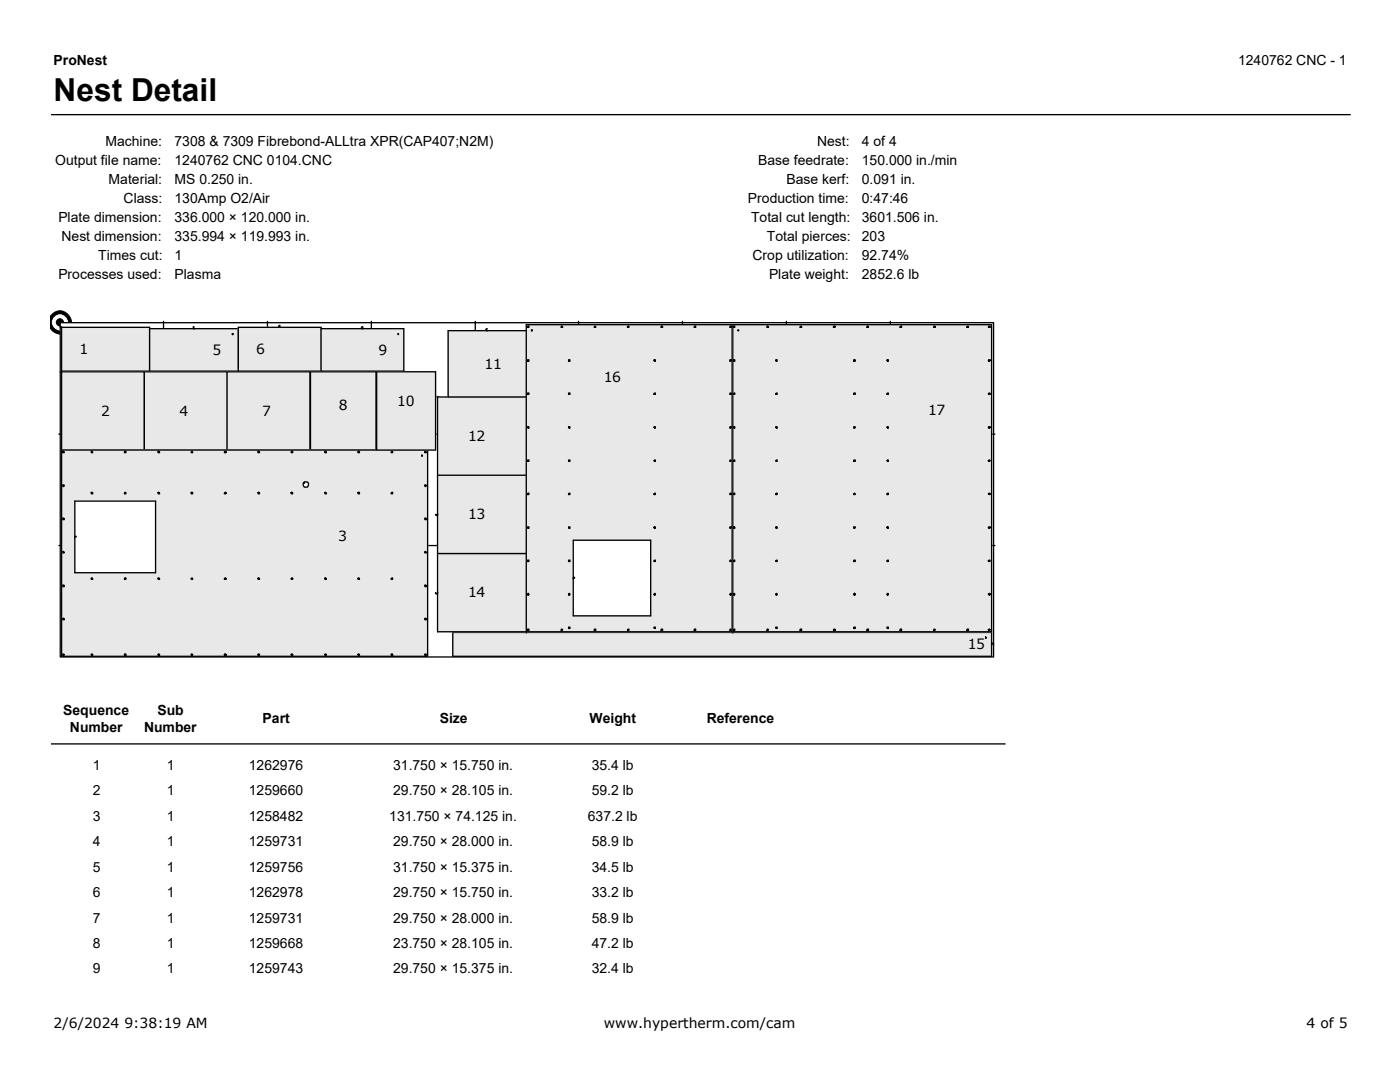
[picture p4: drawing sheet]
<svg xmlns="http://www.w3.org/2000/svg" width="279mm" height="216mm" viewBox="0 0 279 216" stroke-linecap="round" stroke-linejoin="round" font-family="sans-serif">
<path d="M10.2 22.9h259.4" fill="none" stroke="#000" stroke-width=".26"/>
<g fill="#000" stroke="#000" stroke-width=".2">
<path d="M10.4 62.7a2.28 2.28 0 0 1 3.2 0 2.28 2.28 0 0 1 0 3.2 2.28 2.28 0 0 1-3.2 0l-.3-.5v-2.2z" fill-rule="evenodd"/>
<circle cx="12" cy="64.3" r=".72"/>
</g>
<circle cx="12" cy="64.3" r="1.5" fill="#fff" stroke="#fff" stroke-width=".2"/>
<path d="M12 64.4h186.3v66.7h-186.3z" fill-rule="evenodd" fill="#fff" stroke="#000" stroke-width=".26"/>
<g fill="none" stroke="#000" stroke-width=".26">
<path d="M12 74.2h74.9v15.6h-74.6M12 65.3h17.9v8.8M12.3 65.2v65.8h73v-41.3M28.8 74.1v15.7M29.9 65.6h17.7M32.6 64.1v1.4M38.7 65.2h-.1v.4h.2v-.1M45.3 74.1v15.7M46.4 66.6h.1zM46.4 66.6l.1 .2zM46.4 66.6h.1M47.6 74.1v-8.8h16.5v8.8"/>
<path d="M53.4 64.1v1.2M55.9 64.9l-.3 .2v.2h.3v-.1M61.8 74.2v15.6M62 74.1v15.7M64.1 65.6h16.5v8.5h-68.3M72.4 65.2l-.3 .3 .2 .1 .2-.1M74.1 64.1v1.4M75 74.2v15.6M75.2 74.1v15.7M79.4 66.6l.1 .2zM79.4 66.6h.1M79.5 66.6h.1"/>
<path d="M87.2 79.2h17.8M87.3 79.1v47h110.6v-61.3h-51.7v61.5M94.9 64.1v1.9M97.2 65.6l-.2 .1 .1 .3 .1-.2M105 66h-15.6v13.2M105.3 65.3h.1M105.3 71.8h.3v.3h-.3zM105.3 72.1h.1M105.3 78.4h.3v.3h-.3zM105.3 78.7h.1M105.4 65.2l-.1 .1M105.4 65.1h.2v.2h-.3z"/>
<path d="M105.4 71.9v-.1l-.1 .3M105.4 78.6l-.1 .1M106.1 65.8l.1 .2zM106.1 66h.1M106.2 65.8l-.1 .2M112 65.1l.3 .2h-.3zM112 65.3h.1M112.2 65.2l-.2 .1M113.5 78.4h.2v.3h-.2zM113.5 78.7h.1M113.5 71.8h.2v.3h-.2zM113.5 72.1h.1"/>
<path d="M113.6 78.6l-.1 .1M113.6 71.9v-.1l-.1 .3M115.5 64.1v.7M118.6 65.3h.2M118.8 65.2l-.2 .1M118.8 65.1l.1 .2h-.3zM125.4 65.1h.1v.2h-.3zM125.4 65.3h.1M125.5 65.2h-.3l.2 .1M130.5 78.6l.3-.2v.3h-.3zM130.5 71.8h.3v.3zM130.7 78.6h-.2l.2 .1"/>
<path d="M130.7 78.7h.1M130.7 71.9v-.1l-.2 .1 .2 .2M130.7 72.1h.1M132 65.1l.2 .2h-.2zM132 65.3h.1M132.1 65.2l-.1 .1M136.2 64.1v.7M138.6 65.3h.1M138.7 65.2l-.1 .1M138.7 65.1h.1v.2h-.2zM145.7 65.1l.3 .2h-.3zM145.7 65.3h.1"/>
<path d="M145.7 71.8h.3l-.2 .3h-.1zM145.7 72.1h.1M145.7 78.4l.3 .3h-.3zM145.7 78.7h.1M145.8 65.2l-.1 .1M145.8 71.9l-.1-.1v.3M145.8 78.6l-.1 .1M146.4 71.8h.2v.3zM146.5 65.2h-.1l.1 .1M146.5 65.1h.1v.2h-.2zM146.5 65.3h.1M146.5 71.9v-.1l-.1 .1 .1 .2"/>
<path d="M146.5 72.1h.1M146.5 78.6h-.1l.1 .1M146.5 78.4h.1v.3h-.2zM146.5 78.7h.1M147.3 65.8v.2M147.3 65.8l.1 .2zM147.3 66h.1M153.1 65.1l.3 .2h-.3zM153.1 65.3h.1M153.2 65.2l-.1 .1M154.8 78.6l.3-.2v.3h-.3zM154.8 71.8h.3v.3z"/>
<path d="M155 78.6h-.2l.2 .1M155 78.7h.1M155 71.9v-.1l-.2 .1 .2 .2M155 72.1h.1M156.9 64.1v.7M159.7 65.3h.1M159.8 65.2l-.1 .1M159.8 65.1l.2 .2h-.3zM166.5 65.1l.2 .1-.1 .1h-.3zM166.5 65.3h.1M166.6 65.2l-.1 .1M170.4 71.8h.3v.3h-.3z"/>
<path d="M170.4 72.1h.1M170.4 78.4h.3v.3h-.3zM170.4 78.7h.1M170.5 71.9l-.1-.1v.3M170.5 78.6l-.1 .1M173.1 65.1l.2 .2h-.2zM173.1 65.3h.1M173.2 65.2l-.1 .1M177 71.8h.3v.3zM177.2 78.6h-.2l.2 .1M177.2 78.4h.1v.3h-.3zM177.2 78.7h.1"/>
<path d="M177.2 71.9v-.1l-.2 .1 .2 .2M177.2 72.1h.1M177.7 64.1v.7M179.7 65.3h.1M179.8 65.2l-.1 .1M179.8 65.1h.1v.2h-.2zM186.4 65.1l.3 .2h-.3zM186.4 65.3h.1M186.5 65.2l-.1 .1M193 65.2l.1-.1 .2 .2h-.3zM193 65.3h.1M193.1 65.2l-.1 .1"/>
<path d="M197.2 65.2l.3-.1 .1 .2zM197.2 71.9l.4-.1-.1 .3zM197.2 78.6l.3-.2 .1 .3zM197.4 65.3h.1M197.4 72.1h.1M197.4 78.7h.1M197.5 65.2l-.1 .1M197.5 71.9l-.1-.1v.3M197.5 78.6l-.1 .1M11.8 86.6h.4M12.6 96.8l.1 .1M12.6 96.8h.2l-.1 .3h-.1z"/>
<path d="M12.6 96.8h.1M12.6 90.2v-.1l.1 .1M12.6 90.1l.2 .2h-.2zM12.6 90.2h.1M14.9 100h16.1v14.3h-16.1zM18.2 98.3l.2 .1M18.2 98.3h.3v.2h-.3zM18.2 98.3v.1M18.2 90.2v-.1l.2 .1M18.2 90.2h.1M18.4 90.1l.1 .2h-.3zM24.8 90.2h.2"/>
<path d="M25 98.3l.1 .1h-.1M25 98.3h.1v.2h-.3zM25 98.3l-.2 .1M25 90.1l.1 .1zM25 90.1h.1v.2h-.3zM31.6 98.3l.1 .1M31.6 98.3l.2 .2h-.2zM31.6 98.3v.1M31.6 90.2v-.1l.1 .1M31.6 90.1l.2 .2h-.2zM31.6 90.2h.1M38.2 98.3l.1 .1"/>
<path d="M38.2 98.3h.2v.2h-.2zM38.2 98.3v.1M38.2 90.2l.1-.1v.1M38.2 90.2h.1M38.3 90.1l.1 .2h-.2zM44.8 90.2h.1M44.9 98.3l.2 .1M44.9 98.3l.3 .1-.1 .1h-.3zM44.9 98.3l-.1 .1M44.9 90.2v-.1l.2 .1M44.9 90.1l.3 .1-.1 .1h-.3zM51.5 98.3l.2 .1"/>
<path d="M51.5 98.3h.3v.2h-.3zM51.5 98.3v.1M51.5 90.2v-.1l.2 .1M51.5 90.1l.3 .2h-.3zM51.5 90.2h.1M58.1 98.3l.3 .1h-.1M58.1 98.3h.3v.2h-.3zM58.1 98.3v.1M58.1 90.2l.2-.1 .1 .1h-.1M58.1 90.2h.1M58.3 90.1h.1v.2h-.3zM60.6 96.3l.2 .1"/>
<path d="M60.6 96.3h.1M64.9 98.3l.1 .1M64.9 98.3l.2 .2h-.2zM64.9 98.3v.1M64.9 90.2v-.1l.1 .1M64.9 90.1l.2 .2h-.2zM64.9 90.2h.1M71.5 98.3l.1 .1M71.5 98.3h.2v.2h-.2zM71.5 98.3v.1M71.5 90.2v-.1l.1 .1M71.5 90.2h.1"/>
<path d="M71.6 90.1l.1 .2h-.2zM78.1 98.4l.2-.1v.2h-.2zM78.1 90.2h.1M78.2 98.3l.1 .1M78.2 98.3l-.1 .1M78.2 90.2v-.1l.1 .1M78.2 90.1h.1v.2h-.2zM84.2 90.9l.1 .1M84.2 90.9l.1 .1zM84.2 90.9v.1M84.8 96.8l.1 .1M84.8 96.8h.3l-.2 .3h-.1z"/>
<path d="M84.8 96.8h.1M84.8 90.2v-.1l.1 .1M84.8 90.1l.3 .2h-.3zM84.8 90.2h.1M86.9 86.6h.4M87.3 94.8h17.7M105.3 85.2h.3v.2zM105.3 85.3l.1 .1M105.3 91.8h.3v.3h-.3zM105.3 92.1h.1M105.3 98.7h.1M105.4 85.2l-.1 .1"/>
<path d="M105.4 91.9l-.1 .2M105.4 98.5l-.1 .2M105.4 98.4h.2v.3h-.3zM113.5 98.7h.1M113.5 91.8h.2v.3h-.2zM113.5 92.1h.1M113.5 85.2h.2v.2zM113.5 85.3l.1 .1M113.6 98.5l-.1 .2M113.6 98.4h.1v.3h-.2zM113.6 91.9l-.1 .2M113.6 85.2l-.1 .1"/>
<path d="M130.5 98.5l.3-.1v.3h-.3zM130.5 91.9l.3-.1v.3zM130.5 85.2h.3v.2zM130.7 98.5h-.2l.2 .2M130.7 98.7h.1M130.7 91.9h-.2l.2 .2M130.7 92.1h.1M130.7 85.2l-.2 .1h.2M130.7 85.3v.1M145.7 85.2h.3l-.2 .2h-.1zM145.7 85.3v.1M145.7 91.8l.3 .1-.2 .2h-.1z"/>
<path d="M145.7 92.1h.1M145.7 98.4l.3 .3h-.3zM145.7 98.7h.1M145.8 85.2l-.1 .1M145.8 91.9l-.1 .2M145.8 98.5l-.1 .2M146.4 85.2h.2v.2zM146.5 85.2l-.1 .1h.1M146.5 85.3v.1M146.5 91.9h-.1l.1 .2M146.5 91.8h.1v.3l-.2-.2zM146.5 92.1h.1"/>
<path d="M146.5 98.5h-.1l.1 .2M146.5 98.4h.1v.3h-.2zM146.5 98.7h.1M154.8 98.5l.3-.1v.3h-.3zM154.8 91.9l.3-.1v.3zM154.8 85.2h.3v.2zM155 98.5h-.2l.2 .2M155 98.7h.1M155 91.9h-.2l.2 .2M155 92.1h.1M155 85.2l-.2 .1h.2M155 85.3v.1"/>
<path d="M170.4 85.2h.3l-.2 .2zM170.4 85.3l.1 .1M170.4 91.8h.3v.3h-.3zM170.4 92.1h.1M170.4 98.5l.1-.1 .2 .3h-.3zM170.4 98.7h.1M170.5 85.2l-.1 .1M170.5 91.9l-.1 .2M170.5 98.5l-.1 .2M177 98.5l.3-.1v.3h-.3zM177 85.2h.3v.2zM177.2 98.5h-.2l.2 .2"/>
<path d="M177.2 98.7h.1M177.2 91.9h-.2l.2 .2M177.2 91.8h.1v.3l-.3-.2zM177.2 92.1h.1M177.2 85.2l-.2 .1h.2M177.2 85.3v.1M197.2 85.3l.4-.1-.1 .2zM197.2 91.9l.2-.1 .2 .1-.1 .2zM197.2 98.5l.3-.1 .1 .3zM197.4 85.3v.1M197.4 92.1h.1M197.4 98.7h.1"/>
<path d="M197.5 85.2l-.1 .1M197.5 91.9l-.1 .2M197.5 98.5l-.1 .2M197.9 86.6h.7M11.8 108.9h.4M12.6 116.8l.1 .1M12.6 116.8h.2v.3h-.2zM12.6 116.8v.1M12.6 110.2l.1 .1M12.6 110l.2 .3h-.2zM12.6 110.2h.1M12.6 103.4l.1 .2"/>
<path d="M12.6 103.4h.2v.3h-.2zM12.6 103.4v.2M14.9 107.1l.2-.1 .1 .1M18.2 115.5v-.2l.2 .2M18.2 115.5h.1M18.4 115.3l.1 .3h-.3zM24.8 115.5h.2M25 115.3l.1 .2zM25 115.3h.1v.3h-.3zM31.6 115.5v-.2l.1 .2M31.6 115.3l.2 .3h-.2zM31.6 115.5h.1"/>
<path d="M38.2 115.5l.1-.2v.2M38.2 115.5h.1M38.3 115.3l.1 .3h-.2zM44.8 115.5h.1M44.9 115.5v-.2l.2 .2M44.9 115.3l.3 .2-.1 .1h-.3zM51.5 115.5v-.2l.2 .2M51.5 115.3l.3 .3h-.3zM51.5 115.5h.1M58.1 115.5l.2-.2 .1 .2h-.1M58.1 115.5h.1M58.3 115.3h.1v.3h-.3z"/>
<path d="M64.9 115.5v-.2l.1 .2M64.9 115.3l.2 .3h-.2zM64.9 115.5h.1M71.5 115.5v-.2l.1 .2M71.5 115.5h.1M71.6 115.3l.1 .3h-.2zM78.1 115.5h.1M78.2 115.5v-.2l.1 .2M78.2 115.3h.1v.3h-.2zM84.8 116.8l.1 .1M84.8 116.8h.3v.3h-.3zM84.8 116.8v.1"/>
<path d="M84.8 110.2l.1 .1M84.8 110l.3 .3h-.3zM84.8 110.2h.1M84.8 103.4l.1 .2M84.8 103.4h.3v.3h-.3zM84.8 103.4v.2M85.3 108.9h2M87.3 118.1l-.1 .4-.3-.2M87.3 102.5l-.1 .4-.3-.3M87.3 110.4h17.7M105.3 105.3l.1-.1v.1M105.3 105.2h.3v.2z"/>
<path d="M105.3 105.3l.1 .1M105.3 111.8h.3v.2h-.3zM105.3 112h.1M105.3 118.7h.1M105.4 111.9l-.1 .1M105.4 118.5l-.1 .2M105.4 118.4l.2 .1-.2 .3-.1-.1zM113.5 118.7h.1M113.5 111.8h.2v.2h-.2zM113.5 112h.1M113.5 105.3l.1-.1v.1M113.5 105.2h.2v.2z"/>
<path d="M113.5 105.3l.1 .1M113.6 118.5l-.1 .2M113.6 118.4l.1 .1-.1 .3-.1-.1zM113.6 111.9l-.1 .1M114.4 115.3l.1-.1 .2 .1M114.4 107.8h15.5v15.1h-15.5zM130.5 105.2h.3v.2zM130.5 118.5l.2-.1 .1 .1-.1 .3zM130.5 111.9l.3-.1v.2zM130.7 105.2l-.2 .1zM130.7 105.3v.1M130.7 118.5l-.2 .2h.2"/>
<path d="M130.7 118.7h.1M130.7 111.9h-.2l.2 .1M130.7 112h.1M145.7 105.3v-.1l.1 .1M145.7 105.2h.3l-.2 .2h-.1zM145.7 105.3v.1M145.7 111.8l.3 .1-.2 .1h-.1zM145.7 112h.1M145.7 118.7h.1M145.8 111.9l-.1 .1M145.8 118.5l-.1 .2M145.8 118.4l.2 .1-.2 .3-.1-.1z"/>
<path d="M146.4 105.2h.2v.2zM146.5 105.2l-.1 .1zM146.5 105.3v.1M146.5 111.9h-.1l.1 .1M146.5 111.8h.1v.2l-.2-.1zM146.5 112h.1M146.5 118.5l-.1 .2h.1M146.5 118.4l.1 .1-.1 .3-.1-.1zM146.5 118.7h.1M154.8 118.5l.2-.1 .1 .1-.1 .3zM154.8 111.9l.3-.1v.2zM154.8 105.2h.3v.2z"/>
<path d="M155 118.5l-.2 .2h.2M155 118.7h.1M155 111.9h-.2l.2 .1M155 112h.1M155 105.2l-.2 .1zM155 105.3v.1M170.4 105.3v-.1l.1 .1M170.4 105.2h.3l-.2 .2zM170.4 105.3l.1 .1M170.4 111.8h.3v.2h-.3zM170.4 112h.1M170.4 118.5l.1-.1 .2 .1-.2 .3z"/>
<path d="M170.4 118.7h.1M170.5 111.9l-.1 .1M170.5 118.5l-.1 .2M177 118.5l.2-.1 .1 .1-.1 .3zM177 105.2h.3v.2zM177.2 118.5l-.2 .2h.2M177.2 118.7h.1M177.2 111.9h-.2l.2 .1M177.2 111.8h.1v.2l-.3-.1zM177.2 112h.1M177.2 105.2l-.2 .1zM177.2 105.3v.1"/>
<path d="M197.2 111.9l.2-.1 .2 .1-.1 .1zM197.2 118.5l.3-.1 .1 .3-.1 .1zM197.4 105.3v-.1l.1 .1M197.4 105.2h.2l-.1 .2-.3-.1zM197.4 105.3v.1M197.4 112h.1M197.4 118.7h.1M197.5 111.9l-.1 .1M197.5 118.5l-.1 .2M197.9 108.9h.7M12.6 130.6l.1 .1M12.6 130.6h.2l-.1 .2h-.1z"/>
<path d="M12.6 130.6h.1M12.6 123.4l.1 .1M12.6 123.4h.2v.3h-.2zM12.6 123.4v.1M18.2 130.6l.2 .1M18.2 130.6h.3l-.1 .2zM18.2 130.6h.1M24.8 130.6h.3v.2zM24.8 130.6h.2M25 130.6h.1l-.1 .1M31.6 130.6l.1 .1M31.6 130.6h.2l-.1 .2h-.1z"/>
<path d="M31.6 130.6h.1M38.2 130.6l.1 .1M38.2 130.6h.2l-.1 .2zM38.2 130.6h.1M44.8 130.6l.4 .1-.3 .1zM44.8 130.6h.1M44.9 130.6l.2 .1M51.5 130.6l.2 .1M51.5 130.6h.3l-.1 .2h-.2zM51.5 130.6h.1M58.1 130.6h.3l-.1 .1M58.1 130.6h.3v.2z"/>
<path d="M58.1 130.6h.1M64.9 130.6l.1 .1M64.9 130.6h.2l-.1 .2h-.1zM64.9 130.6h.1M71.5 130.6l.1 .1M71.5 130.6h.2l-.1 .2zM71.5 130.6h.1M78.1 130.6h.2v.2zM78.1 130.6h.1M78.2 130.6l.1 .1M84.8 123.4l.1 .1M84.8 123.4h.3v.3h-.3z"/>
<path d="M84.8 123.4v.1M84.8 130.6l.1 .1M84.8 130.6h.3l-.2 .2h-.1zM84.8 130.6h.1M90.4 126.2h107.5v4.8h-107.5zM105.3 125.5h.3v.3h-.3zM105.3 125.8h.1M105.4 125.7l-.1 .1M112 125.5l.3 .2-.1 .1h-.2zM112 125.8h.1M112.2 125.7l-.2 .1M113.5 125.1h.2v.3h-.2z"/>
<path d="M113.5 125.4h.1M113.6 125.3l-.1 .1M118.6 125.5h.3v.3h-.3zM118.6 125.8h.2M118.8 125.7l-.2 .1M125.4 125.5h.1v.3l-.3-.1zM125.4 125.8h.1M125.5 125.7h-.3l.2 .1M130.5 125.1h.3v.3zM130.7 125.3h-.2l.2 .1M130.7 125.4h.1M132 125.5h.2v.3h-.2z"/>
<path d="M132 125.8h.1M132.1 125.7l-.1 .1M138.6 125.5h.2v.3h-.2zM138.6 125.8h.1M138.7 125.7l-.1 .1M145.7 125.5l.3 .2-.2 .1h-.1zM145.7 125.8h.1M145.8 125.7l-.1 .1M146.1 126.1v-61.3h-41.1v61.5M146.5 125.7h-.1l.1 .1M146.5 125.5h.1v.3l-.2-.1zM146.5 125.8h.1"/>
<path d="M153.1 125.5l.3 .2-.2 .1h-.1zM153.1 125.8h.1M153.2 125.7l-.1 .1M154.8 125.1h.3v.3zM155 125.3h-.2l.2 .1M155 125.4h.1M159.7 125.5h.3v.3h-.3zM159.7 125.8h.1M159.8 125.7l-.1 .1M166.5 125.5l.2 .2-.1 .1-.3-.1zM166.5 125.8h.1M166.6 125.7l-.1 .1"/>
<path d="M170.4 125.1h.3v.3h-.3zM170.4 125.4h.1M170.5 125.3l-.1 .1M173.1 125.5h.2v.3h-.2zM173.1 125.8h.1M173.2 125.7l-.1 .1M177 125.1h.3v.3zM177.2 125.3h-.2l.2 .1M177.2 125.4h.1M179.7 125.5h.2v.3h-.2zM179.7 125.8h.1M179.8 125.7l-.1 .1"/>
<path d="M186.4 125.5l.3 .2-.2 .1h-.1zM186.4 125.8h.1M186.5 125.7l-.1 .1M193 125.5h.3v.3h-.3zM193 125.8h.1M193.1 125.7l-.1 .1M196.7 127.1l.1 .2zM196.7 127.3h.1M197.2 125.7l.2-.2 .2 .2-.1 .1zM197.4 125.8h.1M197.5 125.7l-.1 .1M198.3 128.6l-.3-.3-.1 .4"/>
<path d="M10.2 148.4h190.5"/>
<circle cx="61" cy="96.7" r=".56"/>
</g>
<g fill="#e8e8e8" stroke="#e8e8e8" stroke-width=".26">
<path d="M196.7 127.1l.1 .2zM90.4 126.2h107.5v4.8h-107.5z" fill-rule="evenodd"/>
<path d="M193.1 65.1l-.1 .2h.3zM197.4 65.1l-.2 .1 .4 .1zM197.4 71.8l-.2 .1 .3 .2 .1-.3zM197.4 78.4l-.2 .2 .4 .1zM197.4 85.2l-.2 .1 .3 .1 .1-.2zM197.4 91.8l-.2 .1 .3 .2 .1-.2zM197.4 98.4l-.2 .1 .4 .2zM197.4 105.2l-.2 .1 .3 .1 .1-.2zM197.4 111.8l-.2 .1 .3 .1 .1-.1zM197.2 118.5l.3 .3 .1-.1-.1-.3zM197.2 125.7l.2 .1 .2-.1-.1-.2zM193 125.5v.3h.3v-.3zM186.4 125.5v.3h.1l.2-.1zM179.7 125.5v.3h.2v-.3zM177 125.1l.3 .3v-.3zM177.2 118.4l-.2 .1 .2 .3 .1-.1zM177.2 111.8l-.2 .1 .3 .1v-.2zM177 105.2l.3 .2v-.2zM177.2 98.4l-.2 .3h.3v-.3zM177.2 91.8l-.2 .1 .3 .2v-.3zM177 85.2l.3 .2v-.2zM177.2 78.4l-.2 .3h.3v-.3zM177 71.8l.3 .3v-.3zM186.4 65.1v.2h.3zM179.8 65.1l-.1 .2h.2v-.2zM173.1 65.1v.2h.2zM170.4 71.8v.3h.3v-.3zM170.4 78.4v.3h.3v-.3zM170.4 85.2l.1 .2 .2-.2zM170.4 91.8v.3h.3v-.3zM170.5 98.4l-.1 .3h.3zM170.4 105.2l.1 .2 .2-.2zM170.4 111.8v.2h.3v-.2zM170.5 118.4l-.1 .1 .1 .3 .2-.1zM173.1 125.5v.3h.2v-.3zM170.4 125.1v.3h.3v-.3zM166.5 125.5l-.2 .2 .3 .1 .1-.1zM159.7 125.5v.3h.3v-.3zM153.1 125.5v.3h.1l.2-.1zM154.8 125.1l.3 .3v-.3zM155 118.4l-.2 .1 .2 .3 .1-.1zM155 111.8l-.2 .1 .3 .1v-.2zM154.8 105.2l.3 .2v-.2zM155 98.4l-.2 .3h.3v-.3zM155 91.8l-.2 .1 .3 .2v-.3zM154.8 85.2l.3 .2v-.2zM155 78.4l-.2 .3h.3v-.3zM154.8 71.8l.3 .3v-.3zM166.5 65.1l-.2 .2h.3l.1-.1zM159.8 65.1l-.1 .2h.3zM153.1 65.1v.2h.3zM147.3 65.8l.1 .2zM146.5 65.1l-.1 .2h.2v-.2zM146.4 71.8l.2 .3v-.3zM146.5 78.4l-.1 .3h.2v-.3zM146.4 85.2l.2 .2v-.2zM146.5 91.8l-.1 .1 .2 .2v-.3zM146.5 98.4l-.1 .3h.2v-.3zM146.4 105.2l.2 .2v-.2zM146.5 111.8l-.1 .1 .2 .1v-.2zM146.5 118.4l-.1 .1 .1 .3 .1-.1zM146.5 125.5l-.1 .2 .2 .1v-.3zM146.2 64.8h51.7v61.3h-51.7z" fill-rule="evenodd"/>
<path d="M130.5 105.2l.3 .2v-.2zM130.7 98.4l-.2 .3h.3v-.3zM130.7 91.8l-.2 .1 .3 .2v-.3zM130.5 85.2l.3 .2v-.2zM130.7 78.4l-.2 .3h.3v-.3zM130.5 71.8l.3 .3v-.3zM118.8 65.1l-.2 .2h.3zM125.4 65.1l-.2 .2h.3v-.2zM132 65.1v.2h.2zM138.7 65.1l-.1 .2h.2v-.2zM145.7 65.1v.2h.3zM145.7 71.8v.3h.1l.2-.3zM145.7 78.4v.3h.3zM145.7 85.2v.2h.1l.2-.2zM145.7 91.8v.3h.1l.2-.2zM145.7 98.4v.3h.3zM145.7 105.2v.2h.1l.2-.2zM145.7 111.8v.2h.1l.2-.1zM145.8 118.4l-.1 .1 .1 .3 .2-.1zM145.7 125.5v.3h.1l.2-.1zM138.6 125.5v.3h.2v-.3zM132 125.5v.3h.2v-.3zM130.5 125.1l.3 .3v-.3zM130.7 118.4l-.2 .1 .2 .3 .1-.1zM130.7 111.8l-.2 .1 .3 .1v-.2zM125.4 125.5l-.2 .2 .3 .1v-.3zM118.6 125.5v.3h.3v-.3zM113.5 125.1v.3h.2v-.3zM112 125.5v.3h.2l.1-.1zM113.6 118.4l-.1 .1 .1 .3 .1-.1zM114.4 107.8v15.1h15.5v-15.1zM113.5 111.8v.2h.2v-.2zM113.5 105.2l.2 .2v-.2zM113.6 98.4l-.1 .3h.2v-.3zM113.5 91.8v.3h.2v-.3zM113.5 85.2l.2 .2v-.2zM113.5 78.4v.3h.2v-.3zM113.5 71.8v.3h.2v-.3zM112 65.1v.2h.3zM105.4 65.1l-.1 .2h.3v-.2zM106.1 65.8l.1 .2zM105.3 71.8v.3h.3v-.3zM105.3 78.4v.3h.3v-.3zM105.3 85.2l.3 .2v-.2zM105.3 91.8v.3h.3v-.3zM105.4 98.4l-.1 .3h.3v-.3zM105.3 105.2l.3 .2v-.2zM105.3 111.8v.2h.3v-.2zM105.4 118.4l-.1 .1 .1 .3 .2-.1zM105.3 125.5v.3h.3v-.3zM105 64.8h41.1v61.3h-41.1z" fill-rule="evenodd"/>
<path d="M87.3 110.4h17.7v15.7h-17.7z" fill-rule="evenodd"/>
<path d="M87.3 94.8h17.7v15.6h-17.7z" fill-rule="evenodd"/>
<path d="M12.3 74.2h16.5v15.6h-16.5z" fill-rule="evenodd"/>
<path d="M28.8 74.2h16.5v15.6h-16.5z" fill-rule="evenodd"/>
<path d="M45.3 74.2h16.5v15.6h-16.5z" fill-rule="evenodd"/>
<path d="M62 74.2h13v15.6h-13z" fill-rule="evenodd"/>
<path d="M31.6 115.3v.3h.2zM38.3 115.3l-.1 .3h.2zM44.9 115.3l-.1 .3h.3l.1-.1zM51.5 115.3v.3h.3zM58.3 115.3l-.2 .3h.3v-.3zM64.9 115.3v.3h.2zM71.5 115.5v.1h.2l-.1-.3zM78.2 115.3l-.1 .3h.2v-.3zM84.8 116.8v.3h.3v-.3zM84.8 123.4v.3h.3v-.3zM84.8 130.6v.2h.1l.2-.2zM78.1 130.6l.2 .2v-.2zM71.5 130.6l.1 .2 .1-.2zM64.9 130.6v.2h.1l.1-.2zM58.1 130.6l.3 .2v-.2zM51.5 130.6v.2h.2l.1-.2zM44.8 130.6l.1 .2 .3-.1zM38.2 130.6l.1 .2 .1-.2zM31.6 130.6v.2h.1l.1-.2zM24.8 130.6l.3 .2v-.2zM18.2 130.6l.2 .2 .1-.2zM12.6 130.6v.2h.1l.1-.2zM12.6 123.4v.3h.2v-.3zM12.6 116.8v.3h.2v-.3zM18.4 115.3l-.2 .3h.3zM25 115.3l-.2 .3h.3v-.3zM12.6 110v.3h.2zM14.9 100v14.3h16.1v-14.3zM12.6 103.4v.3h.2v-.3zM12.6 96.8v.3h.1l.1-.3zM18.2 98.3v.2h.3v-.2zM25 98.3l-.2 .2h.3v-.2zM31.6 98.3v.2h.2zM38.2 98.3v.2h.2v-.2zM44.9 98.3l-.1 .2h.3l.1-.1zM51.5 98.3v.2h.3v-.2zM58.1 98.3v.2h.3v-.2zM60.4 96.7a.6 .6 0 0 0 1.2 0 .6 .6 0 0 0-1.2 0zM64.9 98.3v.2h.2zM71.5 98.3v.2h.2v-.2zM78.2 98.3l-.1 .2h.2v-.2zM84.8 110v.3h.3zM84.8 103.4v.3h.3v-.3zM84.8 96.8v.3h.1l.2-.3zM84.8 90.1v.2h.3zM84.2 90.9l.1 .1zM78.2 90.1l-.1 .2h.2v-.2zM71.5 90.2v.1h.2l-.1-.2zM64.9 90.1v.2h.2zM58.3 90.1l-.2 .2h.3v-.2zM51.5 90.1v.2h.3zM44.9 90.1l-.1 .2h.3l.1-.1zM38.3 90.1l-.1 .2h.2zM31.6 90.1v.2h.2zM25 90.1l-.2 .2h.3v-.2zM18.4 90.1l-.2 .2h.3zM12.6 90.1v.2h.2zM12.3 89.8h73v41.2h-73z" fill-rule="evenodd"/>
<path d="M75.2 74.2h11.7v15.6h-11.7z" fill-rule="evenodd"/>
<path d="M87.3 79.2h17.7v15.6h-17.7z" fill-rule="evenodd"/>
<path d="M89.4 66h15.6v13.2h-15.6z" fill-rule="evenodd"/>
<path d="M12.3 65.3h17.6v8.8h-17.6z" fill-rule="evenodd"/>
<path d="M46.4 66.6l.1 .2zM29.9 65.6h17.7v8.5h-17.7z" fill-rule="evenodd"/>
<path d="M47.6 65.3h16.5v8.8h-16.5z" fill-rule="evenodd"/>
<path d="M79.4 66.6l.1 .2zM64.1 65.6h16.5v8.5h-16.5z" fill-rule="evenodd"/>
</g>
<text font-size="6.3" x="10.7" y="20.1">Nest Detail</text>
<g font-size="2.8">
<text x="10.7" y="13.1">ProNest</text>
<text x="247.1" y="13.1">1240762 CNC - 1</text>
<text x="21.1" y="29">Machine:</text>
<text x="34.8" y="29">7308 &amp; 7309 Fibrebond-ALLtra XPR(CAP407;N2M)</text>
<text x="163.1" y="29">Nest:</text>
<text x="172" y="29">4 of 4</text>
<text x="11" y="32.8">Output file name:</text>
<text x="34.8" y="32.9">1240762 CNC 0104.CNC</text>
<text x="151.3" y="32.9">Base feedrate:</text>
<text x="172" y="32.9">150.000 in./min</text>
<text x="21.7" y="36.7">Material:</text>
<text x="24.7" y="40.5">Class:</text>
<text x="34.8" y="36.7">MS 0.250 in.</text>
<text x="34.8" y="40.5">130Amp O2/Air</text>
<text x="149.3" y="40.5">Production time:</text>
<text x="157" y="36.7">Base kerf:</text>
<text x="172" y="36.7">0.091 in.</text>
<text x="172" y="40.5">0:47:46</text>
<text x="11.6" y="44.3">Plate dimension:</text>
<text x="34.8" y="44.3">336.000 × 120.000 in.</text>
<text x="149.9" y="44.3">Total cut length:</text>
<text x="172" y="44.3">3601.506 in.</text>
<text x="12.3" y="48.1">Nest dimension:</text>
<text x="19.6" y="51.8">Times cut:</text>
<text x="34.8" y="48.1">335.994 × 119.993 in.</text>
<text x="34.8" y="51.9">1</text>
<text x="150.2" y="51.9">Crop utilization:</text>
<text x="153" y="48.1">Total pierces:</text>
<text x="172" y="48.1">203</text>
<text x="172" y="51.9">92.74%</text>
<text x="11.6" y="55.7">Processes used:</text>
<text x="34.8" y="55.7">Plasma</text>
<text x="153.5" y="55.7">Plate weight:</text>
<text x="172" y="55.7">2852.6 lb</text>
<text x="15.9" y="70.7">1</text>
<text x="42.4" y="70.8">5</text>
<text x="51.1" y="70.7">6</text>
<text x="75.6" y="70.8">9</text>
<text x="96.7" y="73.6">11</text>
<text x="120.5" y="76.2">16</text>
<text x="20.2" y="83">2</text>
<text x="35.8" y="83">4</text>
<text x="52.3" y="83">7</text>
<text x="67.6" y="81.8">8</text>
<text x="79.3" y="81">10</text>
<text x="185.2" y="82.8">17</text>
<text x="93.4" y="88">12</text>
<text x="67.5" y="108">3</text>
<text x="93.4" y="103.6">13</text>
<text x="93.4" y="119.2">14</text>
<text x="193.1" y="129.5">15</text>
<text x="12.6" y="142.6">Sequence</text>
<text x="31.4" y="142.6">Sub</text>
<text x="14" y="146">Number</text>
<text x="28.7" y="146">Number</text>
<text x="52.4" y="144.3">Part</text>
<text x="87.8" y="144.3">Size</text>
<text x="117.7" y="144.3">Weight</text>
<text x="141" y="144.3">Reference</text>
<text x="18.5" y="153.6">1</text>
<text x="33.3" y="153.6">1</text>
<text x="49.7" y="153.6">1262976</text>
<text x="78.5" y="153.6">31.750 × 15.750 in.</text>
<text x="118.1" y="153.6">35.4 lb</text>
<text x="18.5" y="158.7">2</text>
<text x="33.3" y="158.7">1</text>
<text x="49.7" y="158.7">1259660</text>
<text x="78.5" y="158.7">29.750 × 28.105 in.</text>
<text x="118.1" y="158.7">59.2 lb</text>
<text x="18.5" y="163.8">3</text>
<text x="33.3" y="163.8">1</text>
<text x="49.7" y="163.8">1258482</text>
<text x="77.7" y="163.8">131.750 × 74.125 in.</text>
<text x="117.3" y="163.8">637.2 lb</text>
<text x="18.5" y="168.8">4</text>
<text x="18.5" y="173.9">5</text>
<text x="33.3" y="168.8">1</text>
<text x="33.3" y="173.9">1</text>
<text x="49.7" y="168.8">1259731</text>
<text x="49.7" y="173.9">1259756</text>
<text x="78.5" y="168.8">29.750 × 28.000 in.</text>
<text x="78.5" y="173.9">31.750 × 15.375 in.</text>
<text x="118.1" y="168.8">58.9 lb</text>
<text x="118.1" y="173.9">34.5 lb</text>
<text x="18.5" y="179">6</text>
<text x="33.3" y="179">1</text>
<text x="49.7" y="179">1262978</text>
<text x="78.5" y="179">29.750 × 15.750 in.</text>
<text x="118.1" y="179">33.2 lb</text>
<text x="18.5" y="184.1">7</text>
<text x="33.3" y="184.1">1</text>
<text x="49.7" y="184.1">1259731</text>
<text x="78.5" y="184.1">29.750 × 28.000 in.</text>
<text x="118.1" y="184.1">58.9 lb</text>
<text x="18.5" y="189.2">8</text>
<text x="33.3" y="189.2">1</text>
<text x="49.7" y="189.2">1259668</text>
<text x="78.5" y="189.2">23.750 × 28.105 in.</text>
<text x="118.1" y="189.2">47.2 lb</text>
<text x="18.5" y="194.2">9</text>
<text x="33.3" y="194.2">1</text>
<text x="49.7" y="194.2">1259743</text>
<text x="78.5" y="194.2">29.750 × 15.375 in.</text>
<text x="118.1" y="194.2">32.4 lb</text>
<text x="10.7" y="205.2">2/6/2024 9:38:19 AM</text>
<text x="120.5" y="205.2">www.hypertherm.com/cam</text>
<text x="260.8" y="205.2">4 of 5</text>
</g>
</svg>
